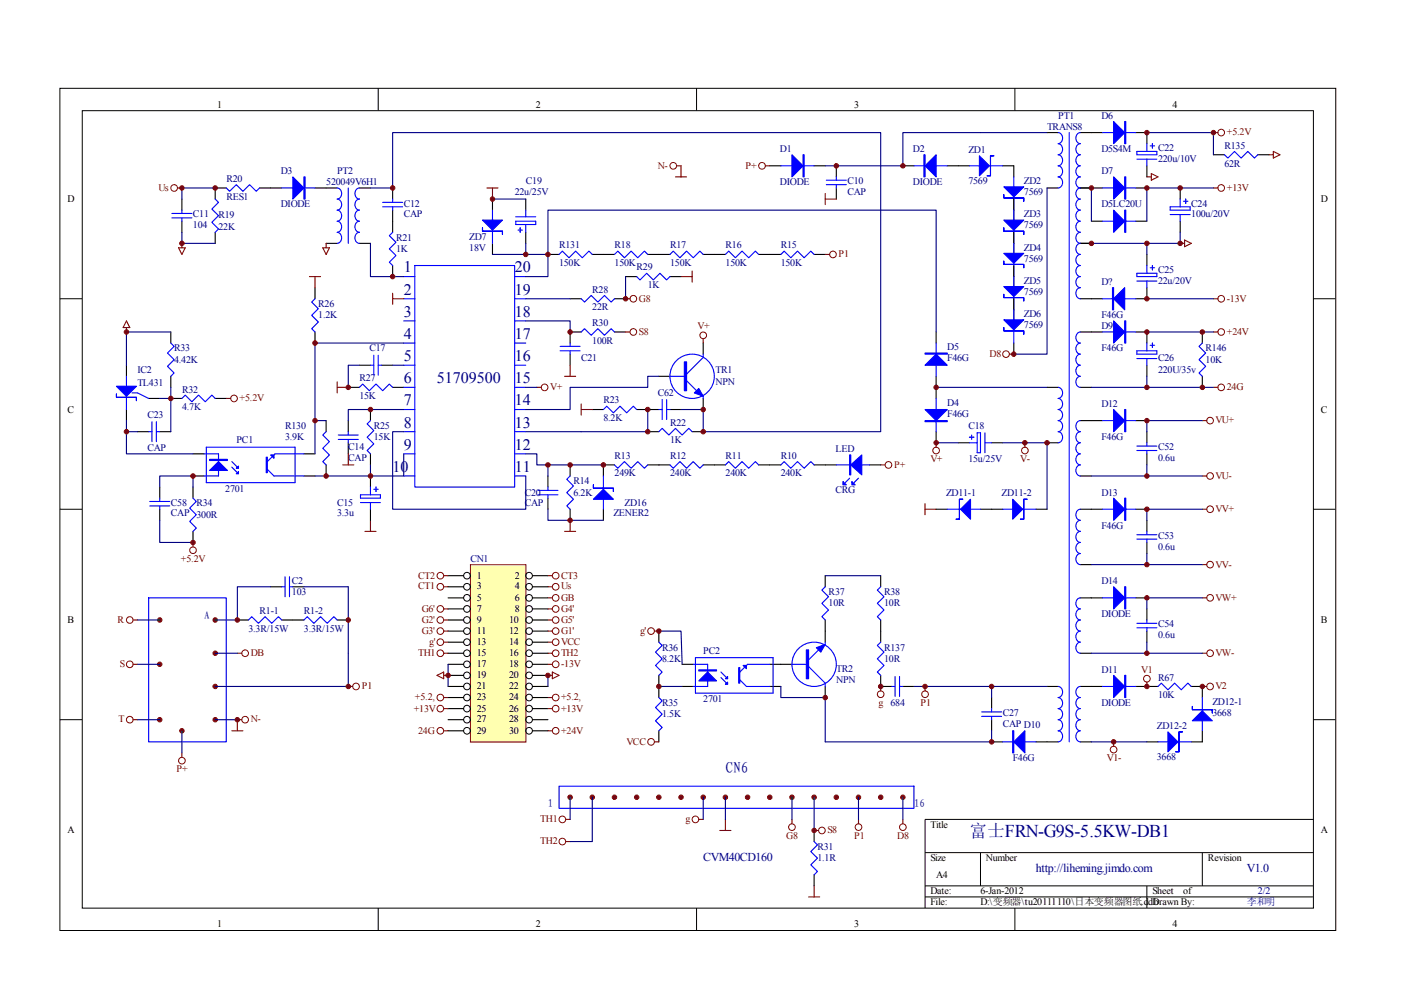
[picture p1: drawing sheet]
<svg xmlns="http://www.w3.org/2000/svg" width="297mm" height="210mm" viewBox="0 0 297 210" stroke-linecap="round" stroke-linejoin="round" font-family="sans-serif">
<g fill="none" stroke="#000" stroke-width=".21">
<path d="M12.7 18.7h270.5v178.6h-270.5zM80.2 18.7v4.7M147.7 18.7v4.7M215.2 18.7v4.7M17.4 23.5h261.1v169h-261.1zM12.7 63.3h4.7M278.4 63.3h4.7M12.7 108h4.7M278.4 108h4.7M12.7 152.6h4.7M278.4 152.6h4.7M278.4 173.7h-82.3v18.8"/>
<path d="M80.2 192.5v4.7M147.7 192.5v4.7M196.1 180.8h82.3M196.1 187.8h82.3M196.1 190.2h82.3M207.9 180.8v7M215.2 192.5v4.7M243.2 187.8v4.7M254.9 180.8v7"/>
</g>
<g fill="none" stroke="#000" stroke-width=".23">
<path d="M48 39.9h-2.4v2.3M55 39.9h4.7M66.8 39.9h4.7M76.2 39.9h2.3M83.2 39.9v2.3M163.2 35.2h2.4M172.6 35.2h2.4M203.2 35.2h2.3M212.6 35.2h2.3v2.3M222 39.9h2.3M222 28.1h2.3M229 39.9h4.8"/>
<path d="M229 28.1h4.8M240.8 39.9h2.4M240.8 28.1h2.4v2.4M243.2 35.2v2.3M250.2 39.9v2.3M257.3 32.8h2.3M266.7 32.8h2.3M38.6 42.2v2.4M38.6 46.9v2.4M45.6 49.3v2.3M69.1 51.6h2.4M76.2 51.6h2.3"/>
<path d="M83.2 44.6v4.7M83.2 56.3v2.3M104.4 42.2v2.4M104.4 51.6v2.3M111.5 42.2v2.4M111.5 49.3v2.3M116.2 53.9h2.3M125.6 53.9h4.7M132.6 58.6h2.4M137.3 53.9h4.7M142 58.6h2.4M149.1 53.9h4.7"/>
<path d="M160.9 53.9h4.7M172.6 53.9h2.4M214.9 42.2v4.7M214.9 49.3v4.6M214.9 56.3v4.7M229 51.6h2.4M231.4 46.9h2.4M240.8 46.9h2.4M243.2 53.9v2.4M250.2 46.9v2.4M26.8 77.4v2.4M36.2 70.4v2.3"/>
<path d="M36.2 79.8v2.3M66.8 61v2.3M66.8 70.4v2.3M76.2 77.4h2.3M80.9 77.4h2.3M120.9 63.3h2.3M120.9 75.1v2.3M123.2 70.4h-2.3v2.3M130.3 63.3h2.3M130.3 70.4h2.3M139.7 79.8h2.3M149.1 72.7v2.4"/>
<path d="M198.5 70.4v2.3M198.5 79.8v4.7M214.9 63.3v4.7M214.9 72.7v2.4M229 63.3h4.8M229 70.4h4.8M240.8 70.4h2.4v2.3M243.2 61v2.3h-2.4M243.2 77.4v2.4M254.9 70.4v2.3M254.9 79.8v2.3M26.8 86.8v2.4"/>
<path d="M29.2 91.5h2.3M31.5 84.5h2.4M33.9 91.5h2.3M36.2 84.5h2.4M40.9 96.2h2.4M45.6 84.5h2.4M64.4 96.2h2.4M69.1 89.2v2.3M69.1 98.6v2.3M73.8 82.1h2.4M78.5 86.8v2.4M78.5 96.2v2.4"/>
<path d="M83.2 82.1h2.4M120.9 98.6v2.3M125.6 86.8h2.3M130.3 98.6h-2.4v2.3M135 86.8h4.7M137.3 98.6h4.7M137.3 91.5h2.4M142 86.8h2.4M146.7 91.5h2.4M149.1 98.6h4.7M149.1 84.5v2.3M160.9 98.6h4.7"/>
<path d="M172.6 98.6h4.7M184.4 98.6h2.3M198.5 91.5v2.4M203.2 93.9h2.3M210.2 93.9h2.4M222 82.1h2.3M222 93.9h2.3M229 82.1h2.4M229 89.2h4.8M240.8 89.2h2.4M243.2 91.5v2.4M243.2 96.2v2.4"/>
<path d="M33.9 103.3v2.3M33.9 108v2.3M40.9 100.9h2.4M40.9 103.3v2.3M40.9 112.7v2.3M64.4 100.9h2.4M78.5 100.9v2.4M78.5 108v2.3M116.2 100.9v2.4M116.2 105.6v2.4M120.9 108v2.3M127.9 108v2.3"/>
<path d="M229 100.9h2.4M229 119.7h2.4M229 108h4.8M240.8 108h2.4M243.2 110.3v2.4M243.2 115v2.4M50.3 131.5h2.4M57.4 124.4h2.3M59.7 131.5h4.7M62.1 124.4h2.3M71.5 131.5h2.3M139.7 133.8v2.4"/>
<path d="M175 122.1v2.3M175 131.5v4.7M186.7 122.1v2.3M186.7 131.5v4.7M229 138.5h2.4M229 126.8h4.8M240.8 126.8h2.4M243.2 129.1v2.4M243.2 133.8v2.4M139.7 143.2v4.7M139.7 154.9v2.4M144.6 145.5h2.4"/>
<path d="M144.6 140.9h2.4M163.2 145.5h2.4M163.2 140.9h4.7M175 145.5v2.4M186.7 143.2v2.3h2.4M191.4 145.5h2.4M210.2 157.3h2.4M210.2 147.9v2.3M210.2 152.6v2.3M219.6 157.3h4.7M222 145.5h2.3M229 157.3h2.4"/>
<path d="M229 145.5h4.8M240.8 145.5h4.7M243.2 157.3h2.3M252.6 145.5h2.3v2.4M254.9 154.9v2.4h-2.3M172.6 176.1v2.3M172.6 185.5v2.3"/>
</g>
<g fill="none" stroke="#00f" stroke-width=".23">
<path d="M48 39.9l.7 .7 1.4-1.4 1.4 1.4 1.4-1.4 1.4 1.4 .7-.7M59.7 39.9h7.1M71.5 39.9a1.2 1.2 0 0 1 .9 1.1 1.2 1.2 0 0 1-.9 1.2 1.2 1.2 0 0 1 .9 1.2 1.2 1.2 0 0 1-.9 1.2 1.2 1.2 0 0 1 .9 1.1 1.2 1.2 0 0 1-.9 1.2 1.2 1.2 0 0 1 .9 1.2 1.2 1.2 0 0 1-.9 1.2 1.2 1.2 0 0 1 .9 1.1 1.2 1.2 0 0 1-.9 1.2M73.8 39.9v11.7M76.2 39.9a1.2 1.2 0 0 0-.9 1.1 1.2 1.2 0 0 0 .9 1.2 1.2 1.2 0 0 0-.9 1.2 1.2 1.2 0 0 0 .9 1.2 1.2 1.2 0 0 0-.9 1.1 1.2 1.2 0 0 0 .9 1.2 1.21 1.21 0 0 0-.9 1.2 1.21 1.21 0 0 0 .9 1.2 1.2 1.2 0 0 0-.9 1.1 1.2 1.2 0 0 0 .9 1.2M165.6 35.2h7M205.5 35.2h7.1M214.9 37.5v35.2M224.3 28.1a1.2 1.2 0 0 1 1 1.2 1.2 1.2 0 0 1-1 1.2 1.2 1.2 0 0 1 1 1.1 1.2 1.2 0 0 1-1 1.2 1.2 1.2 0 0 1 1 1.2 1.2 1.2 0 0 1-1 1.2 1.2 1.2 0 0 1 1 1.1 1.2 1.2 0 0 1-1 1.2 1.2 1.2 0 0 1 1 1.2 1.2 1.2 0 0 1-1 1.2M226.7 28.1v129.2M229 28.1a1.2 1.2 0 0 0-.9 1.2 1.2 1.2 0 0 0 .9 1.2 1.21 1.21 0 0 0-.9 1.1 1.21 1.21 0 0 0 .9 1.2 1.2 1.2 0 0 0-.9 1.2 1.2 1.2 0 0 0 .9 1.2 1.2 1.2 0 0 0-.9 1.1 1.2 1.2 0 0 0 .9 1.2 1.2 1.2 0 0 0-.9 1.2 1.2 1.2 0 0 0 .9 1.2 1.2 1.2 0 0 0-.9 1.1 1.2 1.2 0 0 0 .9 1.2 1.2 1.2 0 0 0-.9 1.2 1.2 1.2 0 0 0 .9 1.2 1.2 1.2 0 0 0-.9 1.1 1.2 1.2 0 0 0 .9 1.2 1.21 1.21 0 0 0-.9 1.2 1.21 1.21 0 0 0 .9 1.2 1.2 1.2 0 0 0-.9 1.1 1.2 1.2 0 0 0 .9 1.2 1.2 1.2 0 0 0-.9 1.2 1.2 1.2 0 0 0 .9 1.1 1.2 1.2 0 0 0-.9 1.2 1.2 1.2 0 0 0 .9 1.2 1.2 1.2 0 0 0-.9 1.2 1.2 1.2 0 0 0 .9 1.1 1.2 1.2 0 0 0-.9 1.2 1.2 1.2 0 0 0 .9 1.2 1.2 1.2 0 0 0-.9 1.2 1.2 1.2 0 0 0 .9 1.1M233.8 39.9h7"/>
<path d="M233.8 28.1h7M241 32.1h4.3v.7h-4.3zM241 33.7h4.3M243.2 30.5v1.6M243.2 33.7v1.5M243.9 30.9h.9M244.3 30.5v.9M259.6 32.8l.7 .7 1.4-1.4 1.4 1.4 1.5-1.4 1.4 1.4 .7-.7M36.4 45.3h4.3M36.4 46.2h4.3M38.6 44.6v.7M38.6 46.2v.7"/>
<path d="M45.6 42.2l.7 .7-1.4 1.4 1.4 1.4-1.4 1.4 1.4 1.4-.7 .8M81.1 42.9h4.3M81.1 43.9h4.3M83.2 49.3l-.7 .7 1.5 1.4-1.5 1.4 1.5 1.4-1.5 1.4 .7 .7M83.2 42.2v.7M83.2 43.9v.7M85.6 58.6h2.4M88 56.3h21.1v47h-21.1zM104.4 44.6v7M109.1 58.6h2.4M109.4 46.9h4.2v.7h-4.2zM109.4 46h4.2"/>
<path d="M109.8 48.8h1M110.3 48.3v1M111.5 44.6v1.4M111.5 47.6v1.7M118.5 53.9l.7-.7 1.4 1.5 1.5-1.5 1.4 1.5 1.4-1.5 .7 .7M130.3 53.9l.7-.7 1.4 1.5 1.4-1.5 1.4 1.5 1.4-1.5 .7 .7M135 58.6l.7 .7 1.4-1.4 1.4 1.4 1.4-1.4 1.4 1.4 .7-.7M142 53.9l.7-.7 1.5 1.5 1.4-1.5 1.4 1.5 1.4-1.5 .7 .7M153.8 53.9l.7-.7 1.4 1.5 1.4-1.5 1.4 1.5 1.4-1.5 .8 .7M165.6 53.9l.7-.7 1.4 1.5 1.4-1.5 1.4 1.5 1.4-1.5 .7 .7M233.8 46.9h7M241 57.9h4.3v.7h-4.3z"/>
<path d="M241 59.6h4.3M243.2 56.3v1.6M243.2 59.6v1.4M243.9 56.8h.9M244.3 56.3v.9M248.1 43.9h4.2v.7h-4.2zM248.1 45.5h4.2M250.2 42.2v1.7M250.2 45.5v1.4M250.9 42.7h1M251.4 42.2v.9M26.8 79.8v7"/>
<path d="M36.2 72.7l.7 .7-1.4 1.5 1.4 1.4-1.4 1.4 1.4 1.4-.7 .7M66.8 63.3l-.7 .7 1.4 1.5-1.4 1.4 1.4 1.4-1.4 1.4 .7 .7M78.5 77.4h.8M79.3 75.3v4.2M80.2 77.4h.7M80.2 75.3v4.2M85.6 63.3h2.4M85.6 68h2.4M85.6 72.7h2.4M85.6 77.4h2.4M109.1 63.3h2.4M109.1 68h2.4"/>
<path d="M109.1 72.7h2.4M109.1 77.4h2.4M118.8 74.4h4.2M118.8 73.4h4.2M120.9 72.7v.7M120.9 74.4v.7M123.2 63.3l.7 .7 1.4-1.4 1.5 1.4 1.4-1.4 1.4 1.4 .7-.7M123.2 70.4l.7-.7 1.4 1.4 1.5-1.4 1.4 1.4 1.4-1.4 .7 .7M142 79.8h3.6M149.1 75.1v.7l-3.5 3.5M198.5 72.7v7.1M229 70.4a1.2 1.2 0 0 0-.9 1.2 1.2 1.2 0 0 0 .9 1.1 1.2 1.2 0 0 0-.9 1.2 1.2 1.2 0 0 0 .9 1.2 1.2 1.2 0 0 0-.9 1.2 1.2 1.2 0 0 0 .9 1.1 1.21 1.21 0 0 0-.9 1.2 1.21 1.21 0 0 0 .9 1.2 1.2 1.2 0 0 0-.9 1.2 1.2 1.2 0 0 0 .9 1.1"/>
<path d="M233.8 63.3h7M233.8 70.4h7M241 74.4h4.3v.7h-4.3zM241 76h4.3M243.2 72.7v1.7M243.2 76v1.4M243.9 73.2h.9M244.3 72.7v1M254.9 72.7l-.7 .7 1.4 1.5-1.4 1.4 1.4 1.4-1.4 1.4 .7 .7M28 83.3h1.2l2.3 1.2M31.5 91.5h.7M32.2 89.4v4.2"/>
<path d="M33.2 91.5h.7M33.2 89.4v4.2M38.6 84.5l.7-.7 1.4 1.4 1.4-1.4 1.4 1.4 1.4-1.4 .7 .7M43.3 96.2h3v4.7h-3M43.7 94.8h18.9v7.5h-18.9zM49.1 97.9l1.5 1.4M49.1 99l1.5 1.4M56.7 99.5l1.4 1.4h6.3M64.4 96.2h-6.1l-1.6 1.7M69.1 91.5l-.7 .7 1.4 1.4-1.4 1.5 1.4 1.4-1.4 1.4 .7 .7M76.2 82.1l.7-.7 1.4 1.4 1.4-1.4 1.4 1.4 1.4-1.4 .7 .7M78.5 89.2l-.7 .7 1.5 1.4-1.5 1.4 1.5 1.4-1.5 1.4 .7 .7"/>
<path d="M85.6 82.1h2.4M85.6 86.8h2.4M85.6 91.5h2.4M85.6 96.2h2.4M109.1 82.1h2.4M109.1 86.8h2.4M109.1 91.5h2.4M109.1 96.2h2.4M127.9 86.8l.7-.7 1.4 1.4 1.5-1.4 1.4 1.4 1.4-1.4 .7 .7M130.3 98.6l.7 .7 1.4-1.4 1.4 1.4 1.4-1.4 1.4 1.4 .7-.7M139.7 91.5l.7-.7 1.4 1.4 1.4-1.4 1.4 1.4 1.4-1.4 .7 .7M139.7 86.8h.7"/>
<path d="M140.4 84.7v4.2M141.3 86.8h.7M141.3 84.7v4.2M142 98.6l.7 .7 1.5-1.4 1.4 1.4 1.4-1.4 1.4 1.4 .7-.7M145.6 80.7l2.1 2.1M149.1 84v.5M153.8 98.6l.7-.7 1.4 1.4 1.4-1.4 1.4 1.4 1.4-1.4 .8 .7M165.6 98.6l.7-.7 1.4 1.4 1.4-1.4 1.4 1.4 1.4-1.4 .7 .7M177.3 98.6h7.1M198.5 84.5v7M205.5 92.7h1M205.5 93.9h1.7"/>
<path d="M206 92.2v1M207.2 91.8h.7v4.2h-.7zM208.8 93.9h1.4M208.8 91.8v4.2M224.3 82.1a1.2 1.2 0 0 1 1 1.2 1.2 1.2 0 0 1-1 1.2 1.2 1.2 0 0 1 1 1.2 1.2 1.2 0 0 1-1 1.1 1.2 1.2 0 0 1 1 1.2 1.2 1.2 0 0 1-1 1.2 1.2 1.2 0 0 1 1 1.2 1.2 1.2 0 0 1-1 1.1 1.2 1.2 0 0 1 1 1.2 1.2 1.2 0 0 1-1 1.2M229 96.2a1.2 1.2 0 0 0-.9 1.2 1.2 1.2 0 0 0 .9 1.2 1.2 1.2 0 0 0-.9 1.1 1.2 1.2 0 0 0 .9 1.2M229 89.2a1.2 1.2 0 0 0-.9 1.2 1.2 1.2 0 0 0 .9 1.1 1.2 1.2 0 0 0-.9 1.2 1.2 1.2 0 0 0 .9 1.2 1.2 1.2 0 0 0-.9 1.2 1.2 1.2 0 0 0 .9 1.1M233.8 89.2h7M241 94.6h4.3M241 95.5h4.3M243.2 93.9v.7M243.2 95.5v.7"/>
<path d="M31.7 107.3h4.3M31.7 106.3h4.3M33.9 105.6v.7M33.9 107.3v.7M40.9 105.6l.7 .7-1.4 1.4 1.4 1.4-1.4 1.5 1.4 1.4-.7 .7M76.4 104.9h4.3v.7h-4.3zM76.4 106.6h4.3M78.5 103.3v1.6M78.5 106.6v1.4M79.3 103.7h.9M79.7 103.3v.9M85.6 100.9h2.4"/>
<path d="M109.1 100.9h2.4M114.1 104.9h4.2M114.1 104h4.2M116.2 103.3v.7M116.2 104.9v.7M120.9 100.9l-.7 .7 1.4 1.4-1.4 1.4 1.4 1.5-1.4 1.4 .7 .7M127.9 100.9v7.1M180.1 101.4l-.9 .9M182 101.4l-.9 .9M229 108a1.21 1.21 0 0 0-.9 1.1 1.21 1.21 0 0 0 .9 1.2 1.2 1.2 0 0 0-.9 1.2 1.2 1.2 0 0 0 .9 1.2 1.2 1.2 0 0 0-.9 1.1 1.2 1.2 0 0 0 .9 1.2 1.2 1.2 0 0 0-.9 1.2 1.2 1.2 0 0 0 .9 1.2 1.2 1.2 0 0 0-.9 1.1 1.2 1.2 0 0 0 .9 1.2M233.8 108h7M241 113.4h4.3"/>
<path d="M241 114.3h4.3M243.2 112.7v.7M243.2 114.3v.7M31.5 126.8h16.5v30.5h-16.5zM52.7 131.5l.7-.7 1.4 1.4 1.4-1.4 1.4 1.4 1.4-1.4 .7 .7M59.7 124.4h.7M60.4 122.3v4.2M61.4 124.4h.7M61.4 122.3v4.2M64.4 131.5l.7-.7 1.5 1.4 1.4-1.4 1.4 1.4 1.4-1.4 .7 .7M139.7 136.2l.7 .7-1.4 1.4 1.4 1.4-1.4 1.4 1.4 1.4-.7 .7M147.4 139.4h16.5v7.6h-16.5z"/>
<path d="M173.6 137.8l-2.2 2.1M175 124.4l-.7 .7 1.4 1.4-1.4 1.4 1.4 1.4-1.4 1.5 .7 .7M175 136.2v.4M186.7 124.4l-.7 .7 1.4 1.4-1.4 1.4 1.4 1.4-1.4 1.5 .7 .7M186.7 136.2l-.7 .7 1.4 1.4-1.4 1.4 1.4 1.4-1.4 1.4 .7 .7M229 126.8a1.2 1.2 0 0 0-.9 1.1 1.2 1.2 0 0 0 .9 1.2 1.2 1.2 0 0 0-.9 1.2 1.2 1.2 0 0 0 .9 1.2 1.2 1.2 0 0 0-.9 1.1 1.2 1.2 0 0 0 .9 1.2 1.2 1.2 0 0 0-.9 1.2 1.2 1.2 0 0 0 .9 1.2 1.2 1.2 0 0 0-.9 1.1 1.2 1.2 0 0 0 .9 1.2M233.8 126.8h7M241 132.2h4.3M241 133.1h4.3M243.2 131.5v.7M243.2 133.1v.7M139.7 147.9l.7 .7-1.4 1.4 1.4 1.4-1.4 1.4 1.4 1.4-.7 .7"/>
<path d="M147 140.9h3v4.6h-3M152.9 142.5l1.4 1.4M152.9 143.7l1.4 1.4M156.9 144.1l1.4 1.4h4.9M163.2 140.9h-4.7l-1.6 1.6M167.9 140.9h3.5M171.4 141.3l3.6 3.5v.7M189.1 145.5h.7M189.8 143.4v4.3M190.7 145.5h.7M190.7 143.4v4.3M208.1 150.9h4.3"/>
<path d="M208.1 151.9h4.3M210.2 150.2v.7M210.2 151.9v.7M212.6 157.3h7M224.3 145.5a1.2 1.2 0 0 1 1 1.2 1.2 1.2 0 0 1-1 1.2 1.2 1.2 0 0 1 1 1.2 1.2 1.2 0 0 1-1 1.1 1.2 1.2 0 0 1 1 1.2 1.2 1.2 0 0 1-1 1.2 1.2 1.2 0 0 1 1 1.2 1.2 1.2 0 0 1-1 1.1 1.2 1.2 0 0 1 1 1.2 1.2 1.2 0 0 1-1 1.2M229 145.5a1.2 1.2 0 0 0-.9 1.2 1.2 1.2 0 0 0 .9 1.2 1.2 1.2 0 0 0-.9 1.2 1.2 1.2 0 0 0 .9 1.1 1.2 1.2 0 0 0-.9 1.2 1.2 1.2 0 0 0 .9 1.2 1.2 1.2 0 0 0-.9 1.2 1.2 1.2 0 0 0 .9 1.1 1.2 1.2 0 0 0-.9 1.2 1.2 1.2 0 0 0 .9 1.2M233.8 145.5h7M245.5 145.5l.7-.7 1.4 1.5 1.4-1.5 1.4 1.5 1.5-1.5 .7 .7M245.5 157.3h7.1M254.9 147.9v7M118.5 166.7h75.3v4.7h-75.3zM172.6 178.4l.7 .7-1.4 1.4 1.4 1.5-1.4 1.4 1.4 1.4-.7 .7"/>
<circle cx="146.7" cy="79.8" r="4.7"/>
<circle cx="172.6" cy="140.8" r="4.7"/>
</g>
<g fill="#00f" stroke="#00f" stroke-width=".23">
<path d="M44.4 99.7l1.9-1.8 1.9 1.8z"/>
<path d="M50.1 100.4l.5-.4v.4z"/>
<path d="M50.6 98.8v.5h-.5z"/>
<path d="M57.4 96.5h.7v.7z"/>
<path d="M180.4 98.6l2.3-2.1v4.2z"/>
<path d="M178.7 102.1l.7 .7h-.7z"/>
<path d="M180.6 102.1l.7 .7h-.7z"/>
<path d="M125.8 105.9l2.1-2.2 2.1 2.2z"/>
<path d="M102.3 46.7h4.2l-2.1 2.1z"/>
<path d="M147.2 83.3l1-.9 .9 1.6z"/>
<path d="M62.1 37.5l2.3 2.4-2.3 2.3z"/>
<path d="M24.7 81.9h4.2l-2.1 2.1z"/>
<path d="M167.9 32.8l2.4 2.4-2.4 2.3z"/>
<path d="M207.7 33l2.1 2.2-2.1 2.1z"/>
<path d="M212.8 39.6h4.3l-2.2 2.1z"/>
<path d="M212.8 46.7h4.3l-2.2 2.1z"/>
<path d="M212.8 53.7h4.3l-2.2 2.1z"/>
<path d="M212.8 60.8h4.3l-2.2 2.1z"/>
<path d="M212.8 67.8h4.3l-2.2 2.1z"/>
<path d="M150 142.5l1.9 1.9h-3.7z"/>
<path d="M153.8 145.1l.5-.5v.5z"/>
<path d="M153.8 143.9l.5-.5v.5z"/>
<path d="M157.6 141.1h.7v.7z"/>
<path d="M173.1 137.3l1.9-.7-1 1.7z"/>
<path d="M214.9 157.3l2.4-2.4v4.7z"/>
<path d="M196.1 77.4l2.4-2.3 2.3 2.3z"/>
<path d="M196.1 86.8h4.7l-2.3 2.4z"/>
<path d="M236.1 25.8l2.4 2.3-2.4 2.4z"/>
<path d="M236.1 37.5l2.4 2.4-2.4 2.3z"/>
<path d="M236.1 44.6l2.4 2.3-2.4 2.4z"/>
<path d="M236.1 63.3l2.4-2.3v4.7z"/>
<path d="M236.1 68l2.4 2.4-2.4 2.3z"/>
<path d="M236.1 86.8l2.4 2.4-2.4 2.3z"/>
<path d="M236.1 105.6l2.4 2.4-2.4 2.3z"/>
<path d="M236.1 124.4l2.4 2.4-2.4 2.3z"/>
<path d="M236.1 143.2l2.4 2.3-2.4 2.4z"/>
<path d="M252.8 152.8l2.1-2.1 2.1 2.1z"/>
<path d="M247.6 155.2l2.1 2.1-2.1 2.1z"/>
<path d="M44.4 97.4h3.8v.2h-3.8z" fill-rule="evenodd"/>
<path d="M56.4 96.9h.3v3.3h-.3z" fill-rule="evenodd"/>
<path d="M180.1 96.5h.3v4.2h-.3z" fill-rule="evenodd"/>
<path d="M125.8 102.8v.7h4.2v.7v-.7h-4.2z" fill-rule="evenodd"/>
<path d="M102.3 48.3v.7h4.2v.7v-.7h-4.2z" fill-rule="evenodd"/>
<path d="M145.1 76.7h.5v6.1h-.5z" fill-rule="evenodd"/>
<path d="M64.4 37.5h.3v4.7h-.3z" fill-rule="evenodd"/>
<path d="M24.7 83.5v.7h4.2v.8v-.8h-4.2z" fill-rule="evenodd"/>
<path d="M170.3 32.8h.2v4.7h-.2z" fill-rule="evenodd"/>
<path d="M210 33v4.3h-.7h.7v-4.3h.7z" fill-rule="evenodd"/>
<path d="M212.8 41.3v.7h4.3v.7v-.7h-4.3z" fill-rule="evenodd"/>
<path d="M212.8 48.3v.7h4.3v.7v-.7h-4.3z" fill-rule="evenodd"/>
<path d="M212.8 55.4v.7h4.3v.7v-.7h-4.3z" fill-rule="evenodd"/>
<path d="M212.8 62.4v.7h4.3v.7v-.7h-4.3z" fill-rule="evenodd"/>
<path d="M212.8 69.5v.7h4.3v.7v-.7h-4.3z" fill-rule="evenodd"/>
<path d="M148.2 142h3.7v.3h-3.7z" fill-rule="evenodd"/>
<path d="M156.6 141.6h.3v3.2h-.3z" fill-rule="evenodd"/>
<path d="M171 137.8h.4v6.1h-.4z" fill-rule="evenodd"/>
<path d="M214.7 154.9h.2v4.7h-.2z" fill-rule="evenodd"/>
<path d="M196.1 74.9h4.7v.2h-4.7z" fill-rule="evenodd"/>
<path d="M196.1 89.2h4.7v.2h-4.7z" fill-rule="evenodd"/>
<path d="M238.5 25.8h.2v4.7h-.2z" fill-rule="evenodd"/>
<path d="M238.5 37.5h.2v4.7h-.2z" fill-rule="evenodd"/>
<path d="M238.5 44.6h.2v4.7h-.2z" fill-rule="evenodd"/>
<path d="M235.9 61h.2v4.7h-.2z" fill-rule="evenodd"/>
<path d="M238.5 68h.2v4.7h-.2z" fill-rule="evenodd"/>
<path d="M238.5 86.8h.2v4.7h-.2z" fill-rule="evenodd"/>
<path d="M238.5 105.6h.2v4.7h-.2z" fill-rule="evenodd"/>
<path d="M238.5 124.4h.2v4.7h-.2z" fill-rule="evenodd"/>
<path d="M238.5 143.2h.2v4.7h-.2z" fill-rule="evenodd"/>
<path d="M252.8 149.8v.7h4.2v.7v-.7h-4.2z" fill-rule="evenodd"/>
<path d="M250 155.2v4.2h-.7h.7v-4.2h.7z" fill-rule="evenodd"/>
</g>
<g fill="none" stroke="#000080" stroke-width=".23">
<path d="M45.6 39.9h-7v2.3M78.5 39.9h4.7v-11.8h103.5v63.4h-37.6v-4.7h-4.7M207.9 28.1h14.1M222 39.9v35.2h-7.1M231.4 39.9v7M243.2 28.1h14.1v4.7M257.3 39.9h-14.1v7M38.6 49.3v2.3h7M78.5 51.6v7h7.1M104.4 53.9h11.8M104.4 42.2h7.1M111.5 51.6v2.3"/>
<path d="M116.2 53.9v4.7h-4.7M116.2 53.9v-9.3h82.3v25.8M132.6 58.6v4.7M243.2 51.6v2.3M250.2 49.3v2.3h-18.8M36.2 70.4h-9.4v7M76.2 77.4h-2.4v4.7M83.2 77.4h2.4M85.6 72.7h-18.8v23.5M111.5 68h9.4v2.4M111.5 63.3h9.4M139.7 79.8h-2.4v2.3h-16.4v4.7h-9.4"/>
<path d="M243.2 63.3h14.1M243.2 79.8v2.3M243.2 70.4h14.1M26.8 89.2v7h14.1M26.8 91.5h2.4M36.2 82.1v2.4h-2.3M36.2 84.5v7M66.8 89.2h2.3M78.5 98.6v2.3M78.5 86.8h7.1M85.6 96.2v4.7h-18.8M85.6 91.5h-2.4v16.5h28.3v-7.1"/>
<path d="M111.5 96.2h2.3v2.4h14.1M111.5 82.1h2.3M116.2 98.6v2.3M137.3 86.8v4.7h-25.8M198.5 82.1h23.5M198.5 93.9h4.7M212.6 93.9h9.4M231.4 82.1h25.9M243.2 98.6v2.3M254.9 89.2h-11.7v2.3M33.9 103.3v-2.4h7v2.4M33.9 110.3v4.7h7"/>
<path d="M116.2 108v2.3h11.7M231.4 100.9h23.5M231.4 119.7h23.5M243.2 117.4v2.3M254.9 108h-11.7v2.3M29.2 131.5h4.7M45.6 138.5h4.7M73.8 124.4v21.1h-28.2M139.7 133.8h4.7l.2 7.1M175 122.1h11.7M231.4 138.5h23.5M243.2 136.2v2.3"/>
<path d="M254.9 126.8h-11.7v2.3M29.2 140.9h4.7M29.2 152.6h4.7M139.7 145.5h4.9M165.6 145.5v2.4h9.4v9.4h35.2v-2.4M193.8 145.5h28.2M210.2 145.5v2.4M231.4 157.3h11.8M120.9 169v4.7M125.6 169v9.4h-4.7M149.1 169v4.7M153.8 169v4.7"/>
<path d="M167.9 169v4.7M172.6 169v7.1M182 169v4.7M191.4 169v4.7"/>
</g>
<g fill="none" stroke="#800000" stroke-width=".23">
<path d="M37.6 39.9h1M103.2 39.9h2.4M104.4 39.9v2.3M162.3 35.2h.9M257.3 39.9h.9M257.3 28.1h.9M37.9 52.5h1.4l-.7 1.4zM38.6 51.6v.9M65.6 58.6h2.4M66.8 58.6v2.4M68.4 52.5h1.4l-.7 1.4zM69.1 51.6v.9"/>
<path d="M144.4 58.6h2.3M146.7 57.5v2.3M175 53.9h.9M26.8 68l.7 1.5h-1.4zM26.8 69.5v.9M83.2 62.2v2.3M83.2 63.3h2.4M119.7 79.8h2.4M120.9 77.4v2.4M132.6 63.3h1M132.6 70.4h1M149.1 71.8v.9"/>
<path d="M214 75.1h.9M257.3 63.3h.9M257.3 70.4h.9M48 84.5h.9M71.5 81v2.3M71.5 82.1h2.3M113.8 82.1h1M123.2 85.7v2.3M123.2 86.8h2.4M186.7 98.6h1M198.5 93.9v.9M217.3 93.9v.9"/>
<path d="M254.9 89.2h1M257.3 82.1h.9M40.9 115v1M77.4 112.7h2.3M78.5 110.3v2.4M119.7 112.7h2.4M120.9 110.3v2.4M254.9 100.9h1M254.9 119.7h1M254.9 108h1M28.2 131.5h1M50.3 138.5h1"/>
<path d="M138.7 133.8h1M254.9 138.5h1M254.9 126.8h1M28.2 140.9h1M28.2 152.6h1M49.1 154.9h2.4M51.3 152.6h-1v2.3M73.8 145.5h1M138.7 157.3h1M186.7 145.5v1M196.1 145.5v1M236.1 157.3v.9"/>
<path d="M243.2 144.6v.9M254.9 145.5h1M119.9 173.7h1M119.9 178.4h1M148.2 173.7h.9M152.6 176.1h2.4M153.8 173.7v2.4M167.9 173.7v1M172.6 176.1h1M182 173.7v1M191.4 173.7v1M171.4 190.2h2.4"/>
<path d="M172.6 187.8v2.4"/>
</g>
<g fill="#800000" stroke="#800000" stroke-width=".21">
<circle cx="73.8" cy="82.1" r=".47"/>
<circle cx="120.9" cy="70.4" r=".47"/>
<circle cx="120.9" cy="98.6" r=".47"/>
<circle cx="116.2" cy="98.6" r=".47"/>
<circle cx="120.9" cy="110.3" r=".47"/>
<circle cx="111.5" cy="53.9" r=".47"/>
<circle cx="104.4" cy="42.2" r=".47"/>
<circle cx="83.2" cy="58.6" r=".47"/>
<circle cx="83.2" cy="39.9" r=".47"/>
<circle cx="69.1" cy="100.9" r=".47"/>
<circle cx="66.8" cy="72.7" r=".47"/>
<circle cx="66.8" cy="89.2" r=".47"/>
<circle cx="78.5" cy="100.9" r=".47"/>
<circle cx="45.6" cy="131.5" r=".47"/>
<circle cx="45.6" cy="138.5" r=".47"/>
<circle cx="45.6" cy="145.5" r=".47"/>
<circle cx="45.6" cy="152.6" r=".47"/>
<circle cx="33.9" cy="131.5" r=".47"/>
<circle cx="33.9" cy="140.8" r=".47"/>
<circle cx="33.9" cy="152.6" r=".47"/>
<circle cx="73.8" cy="145.5" r=".47"/>
<circle cx="45.6" cy="39.9" r=".47"/>
<circle cx="38.6" cy="39.9" r=".47"/>
<circle cx="38.6" cy="51.6" r=".47"/>
<circle cx="137.3" cy="86.8" r=".47"/>
<circle cx="137.3" cy="91.5" r=".47"/>
<circle cx="149.1" cy="86.8" r=".47"/>
<circle cx="149.1" cy="91.5" r=".47"/>
<circle cx="40.9" cy="115" r=".47"/>
<circle cx="40.9" cy="100.9" r=".47"/>
<circle cx="26.8" cy="91.5" r=".47"/>
<circle cx="36.2" cy="84.5" r=".47"/>
<circle cx="26.8" cy="70.4" r=".47"/>
<circle cx="175" cy="147.9" r=".47"/>
<circle cx="139.7" cy="145.5" r=".47"/>
<circle cx="210.2" cy="157.3" r=".47"/>
<circle cx="210.2" cy="145.5" r=".47"/>
<circle cx="186.7" cy="145.5" r=".47"/>
<circle cx="139.7" cy="133.8" r=".47"/>
<circle cx="127.9" cy="98.6" r=".47"/>
<circle cx="132.6" cy="63.3" r=".47"/>
<circle cx="191.4" cy="169" r=".47"/>
<circle cx="186.7" cy="169" r=".47"/>
<circle cx="182" cy="169" r=".47"/>
<circle cx="177.3" cy="169" r=".47"/>
<circle cx="172.6" cy="169" r=".47"/>
<circle cx="167.9" cy="169" r=".47"/>
<circle cx="163.2" cy="169" r=".47"/>
<circle cx="158.5" cy="169" r=".47"/>
<circle cx="153.8" cy="169" r=".47"/>
<circle cx="149.1" cy="169" r=".47"/>
<circle cx="144.4" cy="169" r=".47"/>
<circle cx="139.7" cy="169" r=".47"/>
<circle cx="135" cy="169" r=".47"/>
<circle cx="130.3" cy="169" r=".47"/>
<circle cx="125.6" cy="169" r=".47"/>
<circle cx="120.9" cy="169" r=".47"/>
<circle cx="172.6" cy="176.1" r=".47"/>
<circle cx="198.5" cy="82.1" r=".47"/>
<circle cx="217.3" cy="93.9" r=".47"/>
<circle cx="198.5" cy="93.9" r=".47"/>
<circle cx="116.2" cy="53.9" r=".47"/>
<circle cx="243.2" cy="39.9" r=".47"/>
<circle cx="250.2" cy="39.9" r=".47"/>
<circle cx="231.4" cy="39.9" r=".47"/>
<circle cx="231.4" cy="51.6" r=".47"/>
<circle cx="243.2" cy="51.6" r=".47"/>
<circle cx="257.3" cy="28.1" r=".47"/>
<circle cx="243.2" cy="28.1" r=".47"/>
<circle cx="243.2" cy="63.3" r=".47"/>
<circle cx="243.2" cy="70.4" r=".47"/>
<circle cx="254.9" cy="70.4" r=".47"/>
<circle cx="254.9" cy="82.1" r=".47"/>
<circle cx="243.2" cy="82.1" r=".47"/>
<circle cx="243.2" cy="89.2" r=".47"/>
<circle cx="243.2" cy="100.9" r=".47"/>
<circle cx="243.2" cy="119.7" r=".47"/>
<circle cx="243.2" cy="108" r=".47"/>
<circle cx="243.2" cy="138.5" r=".47"/>
<circle cx="243.2" cy="126.8" r=".47"/>
</g>
<g fill="none" stroke="#800000" stroke-width=".21">
<circle cx="36.9" cy="39.9" r=".71"/>
<circle cx="161.6" cy="35.2" r=".71"/>
<circle cx="258.9" cy="39.9" r=".7"/>
<circle cx="258.9" cy="28.1" r=".7"/>
<circle cx="176.6" cy="53.9" r=".7"/>
<circle cx="134.3" cy="70.4" r=".71"/>
<circle cx="134.3" cy="63.3" r=".71"/>
<circle cx="149.1" cy="71.1" r=".71"/>
<circle cx="213.3" cy="75.1" r=".71"/>
<circle cx="258.9" cy="70.4" r=".7"/>
<circle cx="258.9" cy="63.3" r=".7"/>
<circle cx="49.6" cy="84.5" r=".7"/>
<circle cx="115.5" cy="82.1" r=".71"/>
<circle cx="188.4" cy="98.6" r=".71"/>
<circle cx="198.5" cy="95.5" r=".71"/>
<circle cx="217.3" cy="95.5" r=".71"/>
<circle cx="256.6" cy="89.2" r=".71"/>
<circle cx="258.9" cy="82.1" r=".71"/>
<circle cx="40.9" cy="116.7" r=".7"/>
<circle cx="256.6" cy="100.9" r=".71"/>
<circle cx="256.6" cy="119.7" r=".71"/>
<circle cx="256.6" cy="108" r=".71"/>
<circle cx="27.5" cy="131.5" r=".71"/>
<circle cx="52" cy="138.5" r=".71"/>
<circle cx="138" cy="133.8" r=".71"/>
<circle cx="256.6" cy="126.8" r=".71"/>
<circle cx="256.6" cy="138.5" r=".71"/>
<circle cx="27.5" cy="140.8" r=".71"/>
<circle cx="27.5" cy="152.6" r=".71"/>
<circle cx="52" cy="152.6" r=".71"/>
<circle cx="75.5" cy="145.5" r=".71"/>
<circle cx="138" cy="157.3" r=".71"/>
<circle cx="186.7" cy="147.2" r=".71"/>
<circle cx="196.1" cy="147.2" r=".71"/>
<circle cx="236.1" cy="158.9" r=".71"/>
<circle cx="243.2" cy="143.9" r=".71"/>
<circle cx="256.6" cy="145.5" r=".71"/>
<circle cx="119.2" cy="173.7" r=".71"/>
<circle cx="119.2" cy="178.4" r=".71"/>
<circle cx="147.4" cy="173.7" r=".71"/>
<circle cx="167.9" cy="175.4" r=".71"/>
<circle cx="174.3" cy="176.1" r=".71"/>
<circle cx="182" cy="175.4" r=".7"/>
<circle cx="191.4" cy="175.4" r=".71"/>
</g>
<path d="M99.8 119.8h11.7v37.5h-11.7z" fill="#ffffb0"/>
<g fill="none" stroke="#800000" stroke-width=".21">
<path d="M99.7 119.7h11.8v37.6h-11.8z"/>
<circle cx="142.7" cy="35.2" r=".71"/>
<circle cx="93.4" cy="129.1" r=".71"/>
<circle cx="93.4" cy="124.4" r=".7"/>
<circle cx="93.4" cy="133.8" r=".7"/>
<circle cx="93.4" cy="138.5" r=".7"/>
<circle cx="93.4" cy="136.2" r=".7"/>
<circle cx="93.4" cy="131.5" r=".7"/>
<circle cx="93.4" cy="122.1" r=".7"/>
<circle cx="117.8" cy="129.1" r=".71"/>
<circle cx="117.8" cy="126.8" r=".71"/>
<circle cx="117.8" cy="124.4" r=".71"/>
<circle cx="117.8" cy="133.8" r=".71"/>
<circle cx="117.8" cy="138.5" r=".71"/>
<circle cx="117.8" cy="136.2" r=".71"/>
<circle cx="117.8" cy="131.5" r=".71"/>
<circle cx="117.8" cy="122.1" r=".71"/>
<circle cx="93.4" cy="147.9" r=".7"/>
<circle cx="93.4" cy="154.9" r=".7"/>
<circle cx="93.4" cy="150.2" r=".7"/>
<circle cx="117.8" cy="140.8" r=".71"/>
<circle cx="117.8" cy="147.9" r=".71"/>
<circle cx="117.8" cy="154.9" r=".71"/>
<circle cx="117.8" cy="150.2" r=".71"/>
<circle cx="38.6" cy="161.3" r=".71"/>
</g>
<g fill="none" stroke="#000" stroke-width=".21">
<circle cx="99" cy="129.1" r=".71"/>
<circle cx="99" cy="126.8" r=".71"/>
<circle cx="99" cy="124.4" r=".71"/>
<circle cx="99" cy="133.8" r=".71"/>
<circle cx="99" cy="138.5" r=".71"/>
<circle cx="99" cy="136.2" r=".71"/>
<circle cx="99" cy="131.5" r=".71"/>
<circle cx="99" cy="122.1" r=".71"/>
<circle cx="112.2" cy="129.1" r=".71"/>
<circle cx="112.2" cy="126.8" r=".71"/>
<circle cx="112.2" cy="133.8" r=".71"/>
<circle cx="112.2" cy="124.4" r=".71"/>
<circle cx="112.2" cy="138.5" r=".71"/>
<circle cx="112.2" cy="136.2" r=".71"/>
<circle cx="112.2" cy="131.5" r=".71"/>
<circle cx="112.2" cy="122.1" r=".71"/>
<circle cx="99" cy="143.2" r=".71"/>
<circle cx="99" cy="145.5" r=".71"/>
<circle cx="99" cy="140.8" r=".71"/>
<circle cx="99" cy="152.6" r=".71"/>
<circle cx="99" cy="147.9" r=".71"/>
<circle cx="99" cy="154.9" r=".71"/>
<circle cx="99" cy="150.2" r=".71"/>
<circle cx="112.2" cy="143.2" r=".71"/>
<circle cx="112.2" cy="145.5" r=".71"/>
<circle cx="112.2" cy="140.8" r=".71"/>
<circle cx="112.2" cy="152.6" r=".71"/>
<circle cx="112.2" cy="147.9" r=".71"/>
<circle cx="112.2" cy="154.9" r=".71"/>
<circle cx="112.2" cy="150.2" r=".71"/>
</g>
<g fill="none" stroke="#000" stroke-width=".23">
<path d="M177.3 35.2v2.3M177.3 39.9v2.3M191.4 35.2h2.4M200.8 35.2h2.4M73.8 89.2v2.3M73.8 93.9v2.3M198.5 108h2.3M207.9 108h4.7M219.6 108h2.4M95 122.1h3.3M95 124.4h3.3M95 126.8h3.3"/>
<path d="M95 129.1h3.3M95 131.5h3.3M95 133.8h3.3M95 136.2h3.3M95 138.5h3.3M112.9 122.1h3.3M112.9 124.4h3.3M112.9 126.8h3.3M112.9 129.1h3.3M112.9 131.5h3.3M112.9 133.8h3.3M112.9 136.2h3.3"/>
<path d="M112.9 138.5h3.3M95 140.9h3.3M95 143.2h3.3M95 145.5h3.3M95 147.9h3.3M95 150.2h3.3M95 152.6h3.3M95 154.9h3.3M112.9 140.9h3.3M112.9 143.2h3.3M112.9 145.5h3.3M112.9 147.9h3.3"/>
<path d="M112.9 150.2h3.3M112.9 152.6h3.3M112.9 154.9h3.3"/>
</g>
<g fill="none" stroke="#800000" stroke-width=".23">
<path d="M143.2 37.5h2.4M143.5 35.2h.9v2.3M243.2 37.5h.9M244.1 36.8l1.4 .7-1.4 .7zM269 32.8h1M270 32.1l1.4 .7-1.4 .7zM175 41v2.4M175 42.2h2.3M250.2 51.6h1M251.2 50.9l1.4 .7-1.4 .7zM72.7 98.6h2.3M73.8 96.2v2.4"/>
<path d="M196.1 106.8v2.3M196.1 108h2.4M94.1 124.4h.9M94.1 122.1h.9M94.1 129.1h.9M94.1 131.5h.9M94.1 133.8h.9M94.1 136.2h.9M94.1 138.5h.9M116.2 124.4h.9M116.2 122.1h.9M116.2 126.8h.9"/>
<path d="M116.2 129.1h.9M116.2 131.5h.9M116.2 133.8h.9M116.2 136.2h.9M116.2 138.5h.9M38.6 159.6v1M92.7 143.2l1.4-.7v1.4zM94.1 143.2h.9M94.1 147.9h.9M94.1 150.2h.9M94.1 154.9h.9M116.2 140.9h.9"/>
<path d="M116.2 143.2h.9M116.2 147.9h.9M116.2 150.2h.9M116.2 154.9h.9M117.1 142.5l1.4 .7-1.4 .7z"/>
</g>
<path d="M207.9 28.1h-16.5v7.1h-16.4M78.5 86.8h-4.7v2.4M222 93.9v14.1M57.4 124.4h-7.1v7.1h-4.7M64.4 124.4h9.4M38.6 154.9v4.7M45.6 152.6h4.7M95 140.9v4.6M116.2 143.2v2.3" fill="none" stroke="#000080" stroke-width=".23"/>
<g fill="#800000" stroke="#800000" stroke-width=".21">
<circle cx="116.2" cy="143.2" r=".47"/>
<circle cx="95" cy="143.2" r=".47"/>
<circle cx="78.5" cy="86.8" r=".47"/>
<circle cx="73.8" cy="131.5" r=".47"/>
<circle cx="50.3" cy="131.5" r=".47"/>
<circle cx="196.1" cy="145.5" r=".47"/>
<circle cx="38.6" cy="154.9" r=".47"/>
<circle cx="50.3" cy="152.6" r=".47"/>
<circle cx="243.2" cy="145.5" r=".47"/>
<circle cx="254.9" cy="145.5" r=".47"/>
<circle cx="250.2" cy="51.6" r=".47"/>
<circle cx="214.9" cy="75.1" r=".47"/>
<circle cx="222" cy="93.9" r=".47"/>
<circle cx="191.4" cy="35.2" r=".47"/>
<circle cx="177.3" cy="35.2" r=".47"/>
<circle cx="236.1" cy="157.3" r=".47"/>
</g>
<path d="M175.2 38.2h4.2M175.2 39.2h4.2M177.3 37.5v.7M177.3 39.2v.7M193.8 35.2h7M71.7 92.2h4.3M71.7 93.2h4.3M73.8 91.5v.7M73.8 93.2v.7M200.8 108h7.1M212.6 108h7" fill="none" stroke="#00f" stroke-width=".23"/>
<g fill="#00f" stroke="#00f" stroke-width=".23">
<path d="M196.1 35.2l2.4-2.4v4.7z"/>
<path d="M214.7 105.9l2.1 2.1-2.1 2.1z"/>
<path d="M203.6 108l2.2-2.1v4.2z"/>
<path d="M195.9 32.8h.2v4.7h-.2z" fill-rule="evenodd"/>
<path d="M217.1 105.9v4.2h-.8h.8v-4.2h.7z" fill-rule="evenodd"/>
<path d="M203.4 105.9h.7h-.7v4.2h-.7h.7z" fill-rule="evenodd"/>
</g>
<text font-size="3.8" fill="#000080" x="205.6" y="177.5">富士FRN-G9S-5.5KW-DB1</text>
<g font-size="3.4" fill="#000080">
<text x="85.6" y="57.8">1</text>
<text x="109.1" y="57.8">20</text>
<text x="85.6" y="62.5">2</text>
<text x="109.1" y="62.5">19</text>
<text x="85.6" y="67.2">3</text>
<text x="85.6" y="71.9">4</text>
<text x="109.1" y="71.9">17</text>
<text x="109.1" y="67.2">18</text>
<text x="85.6" y="76.6">5</text>
<text x="109.1" y="76.6">16</text>
<text x="85.6" y="81.3">6</text>
<text x="92.6" y="81.3">51709500</text>
<text x="109.1" y="81.3">15</text>
<text x="85.6" y="86">7</text>
<text x="109.1" y="86">14</text>
<text x="85.6" y="90.7">8</text>
<text x="85.6" y="95.3">9</text>
<text x="109.1" y="95.3">12</text>
<text x="109.1" y="90.7">13</text>
<text x="83.2" y="100">10</text>
<text x="109.1" y="100">11</text>
</g>
<text font-size="3.3" fill="#000080" x="153.8" y="163.8">CN6</text>
<g font-size="2.5" fill="#000080">
<text x="149.1" y="182.5">CVM40CD160</text>
<text x="219.6" y="184.8">http://liheming.jimdo.com</text>
<text x="264.3" y="184.8">V1.0</text>
</g>
<g font-size="2.3" fill="#000080">
<text x="43.3" y="131.2">A</text>
<text x="116.2" y="171">1</text>
<text x="193.8" y="171">16</text>
</g>
<g font-size="2.1">
<text x="46.1" y="22.9">1</text>
<text x="113.6" y="22.9">2</text>
<text x="181.1" y="22.9">3</text>
<text x="248.6" y="22.9">4</text>
<text x="14.3" y="42.8">D</text>
<text x="280.1" y="42.8">D</text>
<text x="14.3" y="87.5">C</text>
<text x="280.1" y="87.5">C</text>
<text x="101.1" y="122.7">1</text>
<text x="101.1" y="125">3</text>
<text x="109.1" y="122.7">2</text>
<text x="109.1" y="125">4</text>
<text x="101.1" y="127.4">5</text>
<text x="101.1" y="129.7">7</text>
<text x="109.1" y="127.4">6</text>
<text x="109.1" y="129.7">8</text>
<text x="14.3" y="132.1">B</text>
<text x="101.1" y="132.1">9</text>
<text x="101.1" y="134.4">11</text>
<text x="101.1" y="136.8">13</text>
<text x="107.9" y="132.1">10</text>
<text x="107.9" y="134.4">12</text>
<text x="107.9" y="136.8">14</text>
<text x="280.1" y="132.1">B</text>
<text x="101.1" y="139.1">15</text>
<text x="101.1" y="141.5">17</text>
<text x="101.1" y="143.8">19</text>
<text x="107.9" y="139.1">16</text>
<text x="107.9" y="141.5">18</text>
<text x="107.9" y="143.8">20</text>
<text x="101.1" y="146.1">21</text>
<text x="101.1" y="148.5">23</text>
<text x="107.9" y="146.1">22</text>
<text x="107.9" y="148.5">24</text>
<text x="101.1" y="150.9">25</text>
<text x="101.1" y="153.2">27</text>
<text x="101.1" y="155.5">29</text>
<text x="107.9" y="150.9">26</text>
<text x="107.9" y="153.2">28</text>
<text x="107.9" y="155.5">30</text>
<text x="14.3" y="176.7">A</text>
<text x="197.3" y="175.5">Title</text>
<text x="280.1" y="176.7">A</text>
<text x="197.3" y="182.6">Size</text>
<text x="209" y="182.6">Number</text>
<text x="256.1" y="182.6">Revision</text>
<text x="197.3" y="189.6">Date:</text>
<text x="197.3" y="192">File:</text>
<text x="198.5" y="186.1">A4</text>
<text x="207.9" y="189.6">6-Jan-2012</text>
<text x="207.9" y="192">D:\变频器\tu20111110\日本变频器图纸.ddb</text>
<text x="244.3" y="189.6">Sheet</text>
<text x="244.3" y="192">Drawn By:</text>
<text x="250.9" y="189.6">of</text>
<text x="46.1" y="196.6">1</text>
<text x="113.6" y="196.6">2</text>
<text x="181.1" y="196.6">3</text>
<text x="248.6" y="196.6">4</text>
</g>
<g font-size="2.1" fill="#000080">
<text x="222" y="27.5">TRANS8</text>
<text x="224.4" y="25.2">PT1</text>
<text x="233.5" y="25.2">D6</text>
<text x="165.4" y="32.3">D1</text>
<text x="193.5" y="32.3">D2</text>
<text x="205.3" y="32.4">ZD1</text>
<text x="233.5" y="32.3">D5S4M</text>
<text x="245.5" y="32">C22</text>
<text x="245.5" y="34.4">220u/10V</text>
<text x="259.6" y="31.5">R135</text>
<text x="259.6" y="35.3">62R</text>
<text x="48" y="38.6">R20</text>
<text x="59.5" y="36.9">D3</text>
<text x="69.2" y="39.3">520049V6H1</text>
<text x="71.5" y="36.9">PT2</text>
<text x="109.1" y="41.4">22u/25V</text>
<text x="111.5" y="39">C19</text>
<text x="165.4" y="39.3">DIODE</text>
<text x="179.7" y="39">C10</text>
<text x="179.7" y="41.4">CAP</text>
<text x="193.5" y="39.3">DIODE</text>
<text x="205.3" y="39">7569</text>
<text x="217.1" y="39">ZD2</text>
<text x="217.1" y="41.4">7569</text>
<text x="233.5" y="36.9">D7</text>
<text x="40.9" y="46.1">C11</text>
<text x="46.3" y="46.3">R19</text>
<text x="48" y="42.3">RES1</text>
<text x="59.5" y="44">DIODE</text>
<text x="85.6" y="43.8">C12</text>
<text x="85.6" y="46.1">CAP</text>
<text x="217.1" y="46.1">ZD3</text>
<text x="233.5" y="44">D5LC20U</text>
<text x="252.6" y="43.8">C24</text>
<text x="252.6" y="46.1">100u/20V</text>
<text x="40.9" y="48.4">104</text>
<text x="46.3" y="48.7">22K</text>
<text x="84" y="51.1">R21</text>
<text x="84" y="53.4">1K</text>
<text x="99.5" y="50.8">ZD7</text>
<text x="99.5" y="53.2">18V</text>
<text x="118.5" y="52.7">R131</text>
<text x="130.3" y="52.7">R18</text>
<text x="142.1" y="52.7">R17</text>
<text x="153.8" y="52.7">R16</text>
<text x="165.5" y="52.7">R15</text>
<text x="217.1" y="48.4">7569</text>
<text x="217.1" y="53.2">ZD4</text>
<text x="118.5" y="56.4">150K</text>
<text x="130.3" y="56.4">150K</text>
<text x="135" y="57.3">R29</text>
<text x="142.1" y="56.4">150K</text>
<text x="153.8" y="56.4">150K</text>
<text x="165.5" y="56.4">150K</text>
<text x="217.1" y="55.5">7569</text>
<text x="245.5" y="57.8">C25</text>
<text x="67.5" y="65.1">R26</text>
<text x="125.6" y="62.1">R28</text>
<text x="125.6" y="65.8">22R</text>
<text x="137.3" y="61.1">1K</text>
<text x="217.1" y="60.2">ZD5</text>
<text x="217.1" y="62.5">7569</text>
<text x="233.5" y="60.5">D?</text>
<text x="245.5" y="60.2">22u/20V</text>
<text x="67.5" y="67.5">1.2K</text>
<text x="125.6" y="69.1">R30</text>
<text x="217.1" y="67.2">ZD6</text>
<text x="217.1" y="69.6">7569</text>
<text x="233.5" y="67.5">F46G</text>
<text x="233.5" y="69.8">D9</text>
<text x="36.9" y="74.5">R33</text>
<text x="36.9" y="76.9">4.42K</text>
<text x="78.3" y="74.5">C17</text>
<text x="123.2" y="76.6">C21</text>
<text x="125.6" y="72.9">100R</text>
<text x="200.8" y="74.3">D5</text>
<text x="200.8" y="76.6">F46G</text>
<text x="233.5" y="74.5">F46G</text>
<text x="245.5" y="76.6">C26</text>
<text x="255.6" y="74.5">R146</text>
<text x="255.6" y="76.9">10K</text>
<text x="29.1" y="79">IC2</text>
<text x="29.1" y="81.8">TL431</text>
<text x="38.6" y="83.2">R32</text>
<text x="76.2" y="80.9">R27</text>
<text x="139.4" y="83.9">C62</text>
<text x="151.7" y="79">TR1</text>
<text x="151.7" y="81.5">NPN</text>
<text x="245.5" y="79">220U/35v</text>
<text x="31.2" y="88.6">C23</text>
<text x="38.6" y="87">4.7K</text>
<text x="76.2" y="84.6">15K</text>
<text x="127.9" y="85.5">R23</text>
<text x="127.9" y="89.3">8.2K</text>
<text x="200.8" y="86">D4</text>
<text x="200.8" y="88.4">F46G</text>
<text x="233.5" y="86.3">D12</text>
<text x="31.2" y="95.7">CAP</text>
<text x="50.1" y="94">PC1</text>
<text x="60.5" y="90.9">R130</text>
<text x="60.5" y="93.3">3.9K</text>
<text x="73.8" y="95.4">C14</text>
<text x="79.2" y="90.9">R25</text>
<text x="79.2" y="93.3">15K</text>
<text x="142.1" y="90.3">R22</text>
<text x="142.1" y="94">1K</text>
<text x="177.1" y="95.9">LED</text>
<text x="205.3" y="90.9">C18</text>
<text x="233.5" y="93.3">F46G</text>
<text x="245.5" y="95.4">C52</text>
<text x="73.8" y="97.8">CAP</text>
<text x="130.3" y="97.3">R13</text>
<text x="130.3" y="101">249K</text>
<text x="142.1" y="97.3">R12</text>
<text x="142.1" y="101">240K</text>
<text x="153.8" y="97.3">R11</text>
<text x="153.8" y="101">240K</text>
<text x="165.5" y="97.3">R10</text>
<text x="165.5" y="101">240K</text>
<text x="205.3" y="98">15u/25V</text>
<text x="245.5" y="97.8">0.6u</text>
<text x="36.2" y="107.2">C58</text>
<text x="41.7" y="107.4">R34</text>
<text x="47.8" y="104.3">2701</text>
<text x="71.5" y="107.2">C15</text>
<text x="111.3" y="105.1">C20</text>
<text x="111.3" y="107.4">CAP</text>
<text x="121.6" y="102.7">R14</text>
<text x="121.6" y="105.1">6.2K</text>
<text x="132.4" y="107.2">ZD16</text>
<text x="177.1" y="104.6">CRG</text>
<text x="200.6" y="105.3">ZD11-1</text>
<text x="212.3" y="105.3">ZD11-2</text>
<text x="233.5" y="105.1">D13</text>
<text x="36.2" y="109.5">CAP 300R</text>
<text x="71.5" y="109.5">3.3u</text>
<text x="130" y="109.5">ZENER2</text>
<text x="233.5" y="112.1">F46G</text>
<text x="99.7" y="119.1">CN1</text>
<text x="245.5" y="114.2">C53</text>
<text x="245.5" y="116.6">0.6u</text>
<text x="61.9" y="123.9">C2</text>
<text x="233.5" y="123.9">D14</text>
<text x="55" y="130.1">R1-1</text>
<text x="61.9" y="126.2">103</text>
<text x="64.4" y="130.1">R1-2</text>
<text x="175.7" y="126.2">R37</text>
<text x="175.7" y="128.5">10R</text>
<text x="187.5" y="126.2">R38</text>
<text x="187.5" y="128.5">10R</text>
<text x="233.5" y="130.9">DIODE</text>
<text x="52.7" y="134">3.3R/15W</text>
<text x="64.4" y="134">3.3R/15W</text>
<text x="140.4" y="137.9">R36</text>
<text x="187.5" y="137.9">R137</text>
<text x="245.5" y="133">C54</text>
<text x="245.5" y="135.3">0.6u</text>
<text x="140.4" y="140.3">8.2K</text>
<text x="149.1" y="138.6">PC2</text>
<text x="177.3" y="142.4">TR2</text>
<text x="187.5" y="140.3">10R</text>
<text x="233.5" y="142.6">D11</text>
<text x="140.4" y="149.7">R35</text>
<text x="149.1" y="148.9">2701</text>
<text x="177.3" y="144.7">NPN</text>
<text x="233.5" y="149.7">DIODE</text>
<text x="245.5" y="144.3">R67</text>
<text x="245.5" y="148">10K</text>
<text x="257" y="149.5">ZD12-1</text>
<text x="140.4" y="152">1.5K</text>
<text x="212.6" y="151.8">C27</text>
<text x="212.6" y="154.1">CAP D10</text>
<text x="245.3" y="154.6">ZD12-2</text>
<text x="257" y="151.8">3668</text>
<text x="214.7" y="161.4">F46G</text>
<text x="245.3" y="161.2">3668</text>
<text x="173.3" y="180.2">R31</text>
<text x="173.3" y="182.6">1.1R</text>
<text x="264.3" y="192">李和明</text>
<text x="266.7" y="189.6">2/2</text>
</g>
<g font-size="2.1" fill="#800000">
<text x="260.1" y="28.7">+5.2V</text>
<text x="139.4" y="35.7">N-</text>
<text x="158.1" y="35.7">P+</text>
<text x="33.6" y="40.5">Us</text>
<text x="260.1" y="40.5">+13V</text>
<text x="177.8" y="54.5">P1</text>
<text x="135.5" y="63.9">G8</text>
<text x="260.1" y="63.9">-13V</text>
<text x="135.5" y="71">S8</text>
<text x="147.9" y="69.8">V+</text>
<text x="260.1" y="71">+24V</text>
<text x="209.8" y="75.7">D8</text>
<text x="116.7" y="82.7">V+</text>
<text x="260.1" y="82.7">24G</text>
<text x="50.8" y="85.1">+5.2V</text>
<text x="257.7" y="89.8">VU+</text>
<text x="189.6" y="99.2">P+</text>
<text x="197.3" y="98">V+</text>
<text x="216.3" y="98">V-</text>
<text x="257.7" y="101.5">VU-</text>
<text x="257.7" y="108.6">VV+</text>
<text x="38.4" y="119.1">+5.2V</text>
<text x="88.6" y="125">CT1</text>
<text x="88.6" y="122.7">CT2</text>
<text x="119" y="122.7">CT3</text>
<text x="119" y="125">Us</text>
<text x="257.7" y="120.3">VV-</text>
<text x="89.4" y="129.7">G6'</text>
<text x="119" y="127.4">GB</text>
<text x="119" y="129.7">G4'</text>
<text x="257.7" y="127.4">VW+</text>
<text x="24.9" y="132.1">R</text>
<text x="89.4" y="132.1">G2'</text>
<text x="89.4" y="134.4">G3'</text>
<text x="91" y="136.8">g'</text>
<text x="119" y="132.1">G5'</text>
<text x="119" y="134.4">G1'</text>
<text x="119" y="136.8">VCC</text>
<text x="135.7" y="134.4">g'</text>
<text x="25.4" y="141.5">S</text>
<text x="53.2" y="139.1">DB</text>
<text x="88.6" y="139.1">TH1</text>
<text x="119" y="139.1">TH2</text>
<text x="119" y="141.5">-13V</text>
<text x="242" y="142.6">V1</text>
<text x="257.7" y="139.1">VW-</text>
<text x="76.7" y="146.1">P1</text>
<text x="88" y="148.5">+5.2,</text>
<text x="119" y="148.5">+5.2,</text>
<text x="186.3" y="149.7">g 684</text>
<text x="195.2" y="149.7">P1</text>
<text x="257.7" y="146.1">V2</text>
<text x="25.1" y="153.2">T</text>
<text x="53.2" y="153.2">N-</text>
<text x="87.7" y="150.9">+13V</text>
<text x="88.6" y="155.5">24G</text>
<text x="119" y="150.9">+13V</text>
<text x="119" y="155.5">+24V</text>
<text x="132.8" y="157.9">VCC</text>
<text x="234.7" y="161.4">V1-</text>
<text x="37.4" y="163.8">P+</text>
<text x="114.6" y="174.3">TH1</text>
<text x="114.6" y="179">TH2</text>
<text x="145.4" y="174.3">g</text>
<text x="166.7" y="177.9">G8</text>
<text x="175.4" y="176.7">S8</text>
<text x="181.1" y="177.9">P1</text>
<text x="190.2" y="177.9">D8</text>
</g>
</svg>
